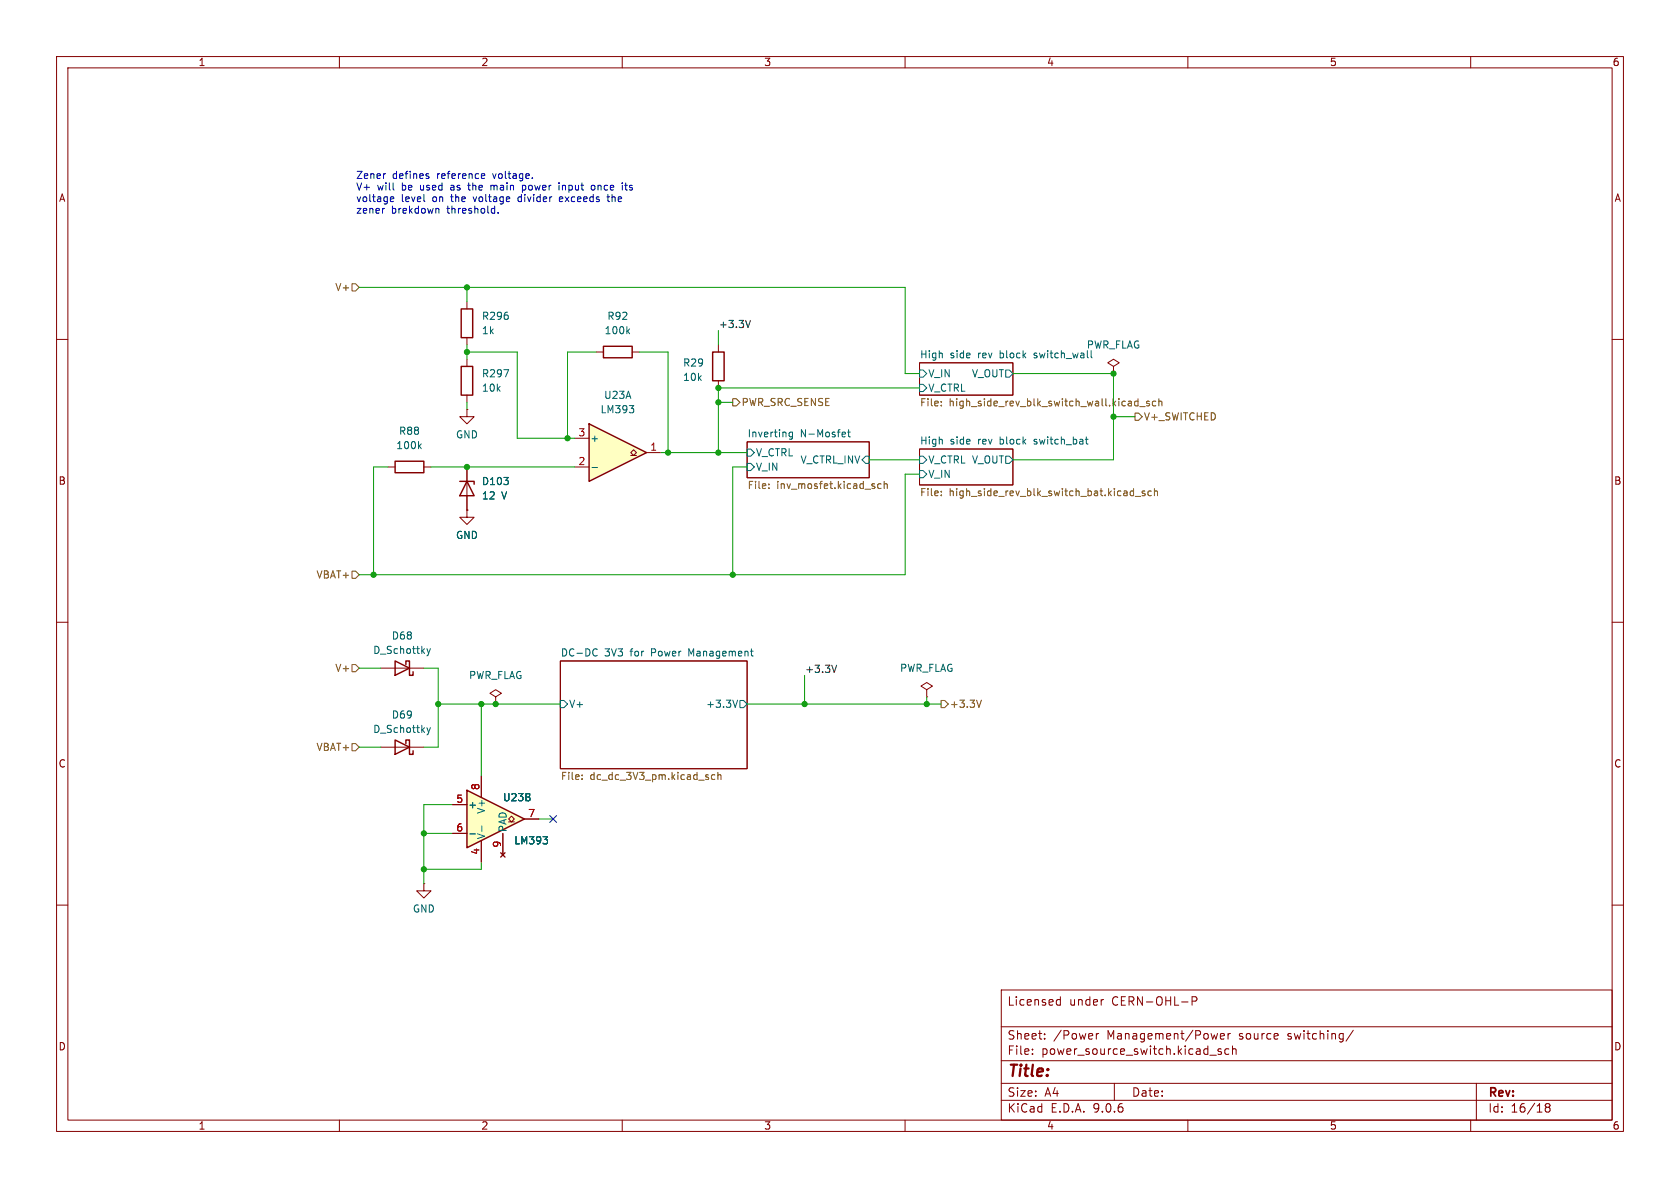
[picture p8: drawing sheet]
<svg xmlns="http://www.w3.org/2000/svg" width="297mm" height="210mm" viewBox="0 0 297 210" stroke-linecap="round" stroke-linejoin="round" font-family="sans-serif">
<g fill="none" stroke="#840000" stroke-width=".18">
<path d="M10 10h277v190h-277zM12 12h273v186h-273zM60 10v2M110 10v2M160 10v2M210 10v2M260 10v2M10 60h2M82.5 63.5v1.3M82.5 69.9v1.2M127 61v1.2M127 67.3v1.3"/>
<path d="M132.1 78.1h21.6v6.4h-21.6zM162.6 79.4h16.5v6.3h-16.5zM162.6 64.1h16.5v5.8h-16.5zM196.8 64.8l1.1-.7-1.1-.6-1 .6 1 .7v1.2M196.8 66h.1M285 60h2M10 110h2M99.1 116.8h33v19.1h-33zM285 110h2M163.8 121.9l1-.6-1-.6-1 .6 1 .6v1.3M163.8 123.2h.1M10 160h2"/>
<path d="M177 175h108v23h-108zM186.9 177.6h.6M186.9 176.8h.6M187.5 176.2v1.5M195 176.7h.1M210.7 177l.8-.1 .1-.2-.1-.4-.2-.1h-.6v1.5M285 160h2M60 198v2M110 198v2M160 198v2M177 194.5h108M177 191.5h108"/>
<path d="M177 187.5h108M177 181.5h108M182.5 186.3v.1M182.5 185.5v.1M184.7 183.6v.1M184.7 182.8v.1M193.8 182.7v1M194.2 182.7l-.2 .1-.2 .2M197 191.5v3M210 198v2M213.9 186.5h1.1M215.2 182.7l-.2 1"/>
<path d="M215.7 183.2l.8-.1-.1-.3-.4-.1-.3 .2 .1 .7h.6M215.9 185.5l-.4-.1-.2 .2 .1 .2 .5 .2v.3h-.6M217.1 182.7v1M217.2 185.5l-.4-.1-.3 .3v.4l.2 .2h.5M217.5 182.7l-.3 .1-.1 .2M217.9 185.5l.2-.1 .4 .1v.9M217.9 184.9v1.5M239.2 182.1l-1.2 2M260 198v2M261 191.5v6.5M273.5 195.7l-.3-.2 .3-.4 .4 .1 .1 .2-.3 .3M273.5 195.7l-.3 .3v.3l.3 .3 .4-.1 .1-.2v-.4l-.3-.2"/>
<path d="M273.5 195.7h.2"/>
</g>
<g fill="none" stroke="#006464" stroke-width=".18">
<path d="M89.1 65.3h.8l-.5 1.3M132.1 79.4h.6l.6 .6-.6 .6h-.6zM140.1 76.4v1l-.2 .3-.3-.1M140.1 76.4h-.4l-.2 .2 .1 .6h.5M149.1 76.4h.3l.1 .3-.6 .1M149.4 77.2h-.3M149.8 76.4h.5M150 76v1l.3 .2M162.6 65.4h.6l.6 .6-.6 .7h-.6zM162.6 67.9h.6l.6 .7-.6 .6h-.6zM177.8 65.4h.6l.7 .6-.7 .7h-.6zM191.9 77.7h.5"/>
<path d="M192.1 78.4l.3 .1M192.9 62v1.1l.2 .2M132.1 81.9h.6l.6 .7-.6 .6h-.6zM153 80.6h.7v1.3h-.7l-.6-.6zM162.6 83.2h.6l.6 .6-.6 .7h-.6zM162.6 80.6h.6l.6 .7-.6 .6h-.6zM177.8 80.6h.6l.7 .7-.7 .6h-.6zM105.2 114.7l.4 .1M105.6 115.8l-.4 .2M132.7 115.1h.4M133 116h.1M99.1 123.8h.6l.6 .7-.6 .6h-.6z"/>
<path d="M130.4 123.8l-.4 1.2M130.8 123.8h.6l.7 .7-.7 .6h-.6z"/>
</g>
<g fill="none" stroke="#725600" stroke-width=".18">
<path d="M166.4 71v.1M166.4 71.6v.2M200.8 70.9l.4 .1M201.2 70.5v1.3M201.2 71.7l-.4 .1M201.5 71.9h1M203.2 71l-.3-.1-.2 .2 .1 .2 .4 .1v.3h-.5M204.3 71l-.3-.1-.3 .3 .1 .5h.5M204.9 71l.2-.1 .3 .1v.8M204.9 70.5v1.3M135.9 86.2v.2M135.9 85.6v.1"/>
<path d="M155.8 85.6l-.4-.1-.2 .3 .1 .5h.5M156.3 85.6l.2-.1 .3 .1 .1 .8M156.3 85.1v1.3M166.4 87.5v.1M166.4 86.8v.2M200 86.8h.4M200.4 86.4v1.2M200.4 87.6h-.4M200.7 87.8h1M202.4 86.8h-.3l-.2 .2 .1 .1 .4 .2v.3h-.5M203.5 86.8h-.3l-.3 .2 .2 .6h.4M204.1 86.9l.2-.1h.3v.8"/>
<path d="M204.1 86.4v1.2M102.9 137.7v.1M102.9 137v.1M126.4 137h-.4l-.2 .2 .1 .5h.5M126.9 137.1l.2-.1h.3l.1 .8M126.9 136.5v1.3"/>
</g>
<path d="M81.5 64.8h2.1v5.1h-2.1zM126 62.2h2v5.1h-2z" fill="none" stroke="#840000" stroke-width=".25"/>
<path d="M104.1 74.9l10.2 5.1-10.2 5.1z" fill="#ffffc2"/>
<path d="M104.1 74.9l10.2 5.1-10.2 5.1zM69.8 81.5h5.1v2.1h-5.1z" fill="none" stroke="#840000" stroke-width=".25"/>
<g fill="none" stroke="#840000" stroke-width=".18">
<path d="M82.5 72.4v1.3h1.3l-1.3 1.2-1.2-1.2h1.2M82.5 72.4h.1M101.6 77.5h2.5M68.6 82.6h1.2M74.9 82.6h1.3M101.6 82.6h2.5M111.5 80.5h.5l-.5-.5 .5-.5 .5 .5-.5 .5h.5M114.3 80h2.5M85.1 137.2v3.8M74.9 156.2v1.3h1.3l-1.3 1.3-1.2-1.3h1.2M74.9 156.2h.1M85.1 148.6v3.8"/>
<path d="M88.5 150.7l.8 .8M88.9 147.3v3.8M89.3 150.7l-.8 .8"/>
</g>
<path d="M74.1 78.8l.4 .5M74.5 78.5l-.5 .5M111.2 71.7h.8l-.4 .5M112 72.3v.5M104.7 82.6h.9M85.2 146v1M96 147.9h.8l-.4 .5M96.7 148.5v.5" fill="none" stroke="#006464" stroke-width=".18"/>
<path d="M82.5 139.7l10.2 5.1-10.2 5.1z" fill="#ffffc2"/>
<path d="M81.5 54.6h2.1v5.1h-2.1zM106.7 61.2h5.1v2h-5.1zM81.3 85.1h2.5v.5M82.5 85.1l1.3 2.5h-2.5zM69.8 116.8l2.6 1.3-2.6 1.3zM71.8 117.5v-.7h.6v2.6h.6v-.7M69.8 130.8l2.6 1.3-2.6 1.3zM71.8 131.4v-.6h.6v2.6h.6v-.7M82.5 139.7l10.2 5.1-10.2 5.1z" fill="none" stroke="#840000" stroke-width=".25"/>
<g fill="none" stroke="#840000" stroke-width=".18">
<path d="M82.5 53.3v1.3M82.5 59.7v1.3M105.4 62.2h1.3M111.8 62.2h1.2M82.5 90.2v1.2h1.3l-1.3 1.3-1.2-1.3h1.2M82.5 90.2h.1M82.5 82.6v7.6M67.3 118.1h7.6M67.3 132.1h7.6M85.1 137.2v3.8M87.6 123.2l1-.6-1-.7-1 .7 1 .6v1.3M87.6 124.5h.1"/>
<path d="M80 142.2h2.5M80 147.3h2.5M85.1 148.6v3.8M88.5 150.7l.8 .8M88.9 147.3v3.8M89.3 150.7l-.8 .8M89.9 145.3h.5l-.5-.5 .5-.5 .5 .5-.5 .5h.5M92.7 144.8h2.5"/>
</g>
<path d="M110.9 58.5l.4 .5M111.3 58.2l-.5 .4M75.5 114.7l.3 .8M75.8 115.5l-.3 .4M76.1 114.7l-.3 .8M75.5 128.6l.3 .9M75.8 129.5l-.3 .4M76.1 128.6l-.3 .9M83.1 147.4h.9M85.2 146v1M96 147.9h.8l-.4 .5M96.7 148.5v.5" fill="none" stroke="#006464" stroke-width=".18"/>
<path d="M62.2 50.2h.7l.6 .6-.6 .6h-.7zM129.5 70.5h.7l.6 .6-.6 .7h-.7zM200.7 73h.6l.6 .7-.6 .6h-.6zM62.2 117.5h.7l.6 .6-.6 .6h-.7zM62.2 101h.7l.6 .6-.6 .6h-.7zM62.2 131.4h.7l.6 .7-.6 .6h-.7zM166.4 123.8h.6l.6 .7-.6 .6h-.6zM173.5 123.8l-.4 1.2" fill="none" stroke="#725600" stroke-width=".18"/>
<path d="M132.7 56.6l-.5 1.3M147.9 117.6l-.4 1.3" fill="none" stroke="#0f0f0f" stroke-width=".18"/>
<g fill="none" stroke="#009600" stroke-width=".18">
<path d="M63.5 50.8h96.5v15.2h2.6M82.5 50.8v2.5M127 58.4v2.6M82.5 62.2h8.9v15.3h10.2M82.5 61v2.5M82.5 71.1v1.3M105.4 62.2h-5.1v15.3M113 62.2h5.1v17.8M127 71.1h2.5M162.6 68.6h-35.6v11.4M179.1 66h17.7v15.3h-17.7M196.8 73.7h3.9"/>
<path d="M68.6 82.6h-2.6v19M76.2 82.6h25.4M116.8 80h15.3M132.1 82.6h-2.6v19M153.7 81.3h8.9M162.6 83.8h-2.6v17.8h-96.5M63.5 118.1h3.8M74.9 118.1h2.6v14h-2.6M142.2 119.4v5.1M63.5 132.1h3.8M77.5 124.5h21.6M85.1 124.5v12.7"/>
<path d="M132.1 124.5h34.3M163.8 123.2v1.3M74.9 147.3h5.1M80 142.2h-5.1v14M85.1 152.4v1.3h-10.2M95.2 144.8h2.6"/>
</g>
<path d="M97.2 144.2l1.2 1.2M98.4 144.2l-1.2 1.2" fill="none" stroke="#000084" stroke-width=".18"/>
<g fill="none" stroke="#0000c2" stroke-width=".18">
<path d="M68 30.7h.2M69.1 34.9l.3-.1 .2 .3-.6 .1M69.1 35.6h.5M69.6 33.5l.1 .1M75 35.6h.1M75.5 30.7l.3 .1M75.5 31.1l.3 .1v.2l-.1 .2h-.3M77.2 36.8l.4 .2v.7M82.7 32.8h.5M82.9 32.3v1.2M85.3 30.7l.3 .1 .1 .2-.6 .1M85.6 31.5l-.3 .1"/>
<path d="M86.8 32.8v.8M86.9 32.8l-.1 .1M87.5 36.4v1.3M87.5 37.6l-.2 .1M88.1 37.6v.1M91.7 34.9l-.1 .1 .1 .6M92.4 32.8v1.2M92.8 32.8l.1 .1M92.9 33.5l-.2 .1-.3-.1M94.1 31.4v.2M98.8 32.3v.1M98.8 32.8v.8"/>
<path d="M99.3 34.8h-.2l-.2 .2v.6h.4M99.4 32.8v.8M99.5 35.1l-.6 .1M99.6 32.8l-.2 .1M104.6 32.9l.2-.1 .3 .1 .1 .5-.1 .1-.3 .1-.2-.1zM107.3 34.8h.5M107.5 34.4v1.1l.3 .1M110.4 32.8h.5M110.6 32.3v1.1l.3 .2"/>
</g>
<g fill="#009600" stroke="#009600" stroke-width=".18">
<circle cx="196.8" cy="66" r=".46"/>
<circle cx="196.8" cy="73.7" r=".46"/>
<circle cx="129.5" cy="101.6" r=".46"/>
<circle cx="127" cy="71.1" r=".46"/>
<circle cx="142.2" cy="124.5" r=".46"/>
<circle cx="163.8" cy="124.5" r=".46"/>
<circle cx="85.1" cy="124.5" r=".46"/>
<circle cx="77.5" cy="124.5" r=".46"/>
<circle cx="74.9" cy="147.3" r=".46"/>
<circle cx="74.9" cy="153.7" r=".46"/>
<circle cx="87.6" cy="124.5" r=".46"/>
<circle cx="127" cy="80" r=".46"/>
<circle cx="127" cy="68.6" r=".46"/>
<circle cx="82.5" cy="62.2" r=".46"/>
<circle cx="118.1" cy="80" r=".46"/>
<circle cx="82.5" cy="82.6" r=".46"/>
<circle cx="100.3" cy="77.5" r=".46"/>
<circle cx="82.5" cy="50.8" r=".46"/>
<circle cx="66" cy="101.6" r=".46"/>
</g>
<text font-size="2.8" fill="#840000" x="178" y="190.9">Title:</text>
<g font-size="2.1" fill="#840000">
<text x="178" y="178">Licensed</text>
<text x="189" y="178">under</text>
<text x="196.6" y="178">CERN-OHL-P</text>
<text x="178" y="184">Sheet:</text>
<text x="186.2" y="184">/Power</text>
<text x="195.7" y="184">Management/Power</text>
<text x="219.2" y="184">source</text>
<text x="227.9" y="184">switching/</text>
<text x="178" y="186.7">File:</text>
<text x="184.1" y="186.7">power_source_switch.kicad_sch</text>
<text x="178" y="196.9">KiCad</text>
<text x="178" y="194.1">Size:</text>
<text x="184.7" y="194.1">A4</text>
<text x="185.7" y="196.9">E.D.A.</text>
<text x="193.3" y="196.9">9.0.6</text>
<text x="200" y="194.1">Date:</text>
<text x="263" y="194.3">Rev:</text>
<text x="263" y="196.9">Id:</text>
<text x="267.1" y="196.9">16/18</text>
</g>
<g font-size="1.8" fill="#840000">
<text x="35" y="11.9">1</text>
<text x="85" y="11.9">2</text>
<text x="135" y="11.9">3</text>
<text x="185" y="11.9">4</text>
<text x="235" y="11.9">5</text>
<text x="285" y="11.9">6</text>
<text x="10.3" y="35.9">A</text>
<text x="285.3" y="35.9">A</text>
<text x="10.3" y="85.9">B</text>
<text x="285.3" y="85.9">B</text>
<text x="10.3" y="135.9">C</text>
<text x="285.3" y="135.9">C</text>
<text x="10.3" y="185.9">D</text>
<text x="285.3" y="185.9">D</text>
<text x="35" y="199.9">1</text>
<text x="85" y="199.9">2</text>
<text x="135" y="199.9">3</text>
<text x="185" y="199.9">4</text>
<text x="235" y="199.9">5</text>
<text x="285" y="199.9">6</text>
</g>
<g font-size="1.8" fill="#0000c2">
<text x="62.9" y="31.8">Zener</text>
<text x="62.9" y="33.9">V+</text>
<text x="62.9" y="35.9">voltage</text>
<text x="66.7" y="33.9">will</text>
<text x="69.4" y="31.8">defines</text>
<text x="70.9" y="35.9">level</text>
<text x="71.1" y="33.9">be</text>
<text x="74.5" y="33.9">used</text>
<text x="76.6" y="35.9">on</text>
<text x="77.4" y="31.8">reference</text>
<text x="80" y="35.9">the</text>
<text x="80.1" y="33.9">as</text>
<text x="83.5" y="33.9">the</text>
<text x="84.2" y="35.9">voltage</text>
<text x="87.4" y="31.8">voltage.</text>
<text x="87.6" y="33.9">main</text>
<text x="92.2" y="35.9">divider</text>
<text x="93.4" y="33.9">power</text>
<text x="99.8" y="35.9">exceeds</text>
<text x="100.1" y="33.9">input</text>
<text x="106" y="33.9">once</text>
<text x="108.5" y="35.9">the</text>
<text x="111.6" y="33.9">its</text>
<text x="62.9" y="38">zener</text>
<text x="69.2" y="38">brekdown</text>
<text x="79.2" y="38">threshold.</text>
</g>
<g font-size="1.8" fill="#725600">
<text x="59.2" y="51.7">V+</text>
<text x="131" y="72">PWR_SRC_SENSE</text>
<text x="162.6" y="72.2">File:</text>
<text x="167.8" y="72.2">high_side_rev_blk_switch_wall.kicad_sch</text>
<text x="202.1" y="74.5">V+_SWITCHED</text>
<text x="132.1" y="86.8">File:</text>
<text x="137.3" y="86.8">inv_mosfet.kicad_sch</text>
<text x="162.6" y="88">File:</text>
<text x="167.8" y="88">high_side_rev_blk_switch_bat.kicad_sch</text>
<text x="55.8" y="102.5">VBAT+</text>
<text x="59.2" y="119">V+</text>
<text x="167.8" y="125.3">+3.3V</text>
<text x="55.8" y="132.9">VBAT+</text>
<text x="99.1" y="138.2">File:</text>
<text x="104.3" y="138.2">dc_dc_3V3_pm.kicad_sch</text>
</g>
<g font-size="1.8" fill="#006464">
<text x="85.1" y="56.7">R296</text>
<text x="85.1" y="59.3">1k</text>
<text x="106.8" y="59.3">100k</text>
<text x="107.3" y="56.7">R92</text>
<text x="120.7" y="65">R29</text>
<text x="162.6" y="63.4">High</text>
<text x="168" y="63.4">side</text>
<text x="173" y="63.4">rev</text>
<text x="177" y="63.4">block</text>
<text x="183.3" y="63.4">switch_wall</text>
<text x="192" y="61.8">PWR_FLAG</text>
<text x="85.1" y="66.9">R297</text>
<text x="85.1" y="69.4">10k</text>
<text x="106.7" y="70.7">U23A</text>
<text x="120.7" y="67.5">10k</text>
<text x="164" y="66.9">V_IN</text>
<text x="164" y="69.4">V_CTRL</text>
<text x="171.7" y="66.9">V_OUT</text>
<text x="70.4" y="77.1">R88</text>
<text x="80.5" y="77.7">GND</text>
<text x="106.1" y="73.3">LM393</text>
<text x="132.1" y="77.4">Inverting</text>
<text x="141.5" y="77.4">N-Mosfet</text>
<text x="70" y="79.6">100k</text>
<text x="104.3" y="78.3">+</text>
<text x="133.5" y="80.9">V_CTRL</text>
<text x="133.5" y="83.4">V_IN</text>
<text x="141.4" y="82.1">V_CTRL_INV</text>
<text x="162.6" y="78.7">High</text>
<text x="164" y="82.1">V_CTRL V_OUT</text>
<text x="168" y="78.7">side</text>
<text x="173" y="78.7">rev</text>
<text x="177" y="78.7">block</text>
<text x="183.3" y="78.7">switch_bat</text>
<text x="85.1" y="86">D103</text>
<text x="85.1" y="88.5">12</text>
<text x="88.7" y="88.5">V</text>
<text x="164" y="84.7">V_IN</text>
<text x="80.5" y="95.5">GND</text>
<text x="69.2" y="113.3">D68</text>
<text x="65.9" y="115.8">D_Schottky</text>
<text x="99.1" y="116.1">DC-DC</text>
<text x="106.9" y="116.1">3V3</text>
<text x="111.6" y="116.1">for</text>
<text x="115.4" y="116.1">Power</text>
<text x="122.2" y="116.1">Management</text>
<text x="159" y="119">PWR_FLAG</text>
<text x="82.8" y="120.2">PWR_FLAG</text>
<text x="100.5" y="125.3">V+</text>
<text x="124.7" y="125.3">+3.3V</text>
<text x="65.9" y="129.8">D_Schottky</text>
<text x="69.2" y="127.2">D69</text>
<text x="82.7" y="143.1">+</text>
<text x="86" y="144" transform="rotate(-90 86 144)">V+</text>
<text x="88.8" y="141.8">U23B</text>
<text x="86" y="148.5" transform="rotate(-90 86 148.5)">V-</text>
<text x="89.8" y="147.2" transform="rotate(-90 89.8 147.2)">PAD</text>
<text x="90.8" y="149.5">LM393</text>
<text x="72.9" y="161.5">GND</text>
</g>
<g font-size="1.8" fill="#0f0f0f">
<text x="127" y="58.1">+3.3V</text>
<text x="142.2" y="119">+3.3V</text>
</g>
<g font-size="1.8" fill="#a90000">
<text x="102.2" y="77.2">3</text>
<text x="102.2" y="82.3">2</text>
<text x="114.9" y="79.8">1</text>
<text x="80.6" y="142">5</text>
<text x="84.8" y="139.8" transform="rotate(-90 84.8 139.8)">8</text>
<text x="80.6" y="147.1">6</text>
<text x="88.6" y="149.9" transform="rotate(-90 88.6 149.9)">9</text>
<text x="93.3" y="144.5">7</text>
<text x="84.8" y="151.2" transform="rotate(-90 84.8 151.2)">4</text>
</g>
</svg>
